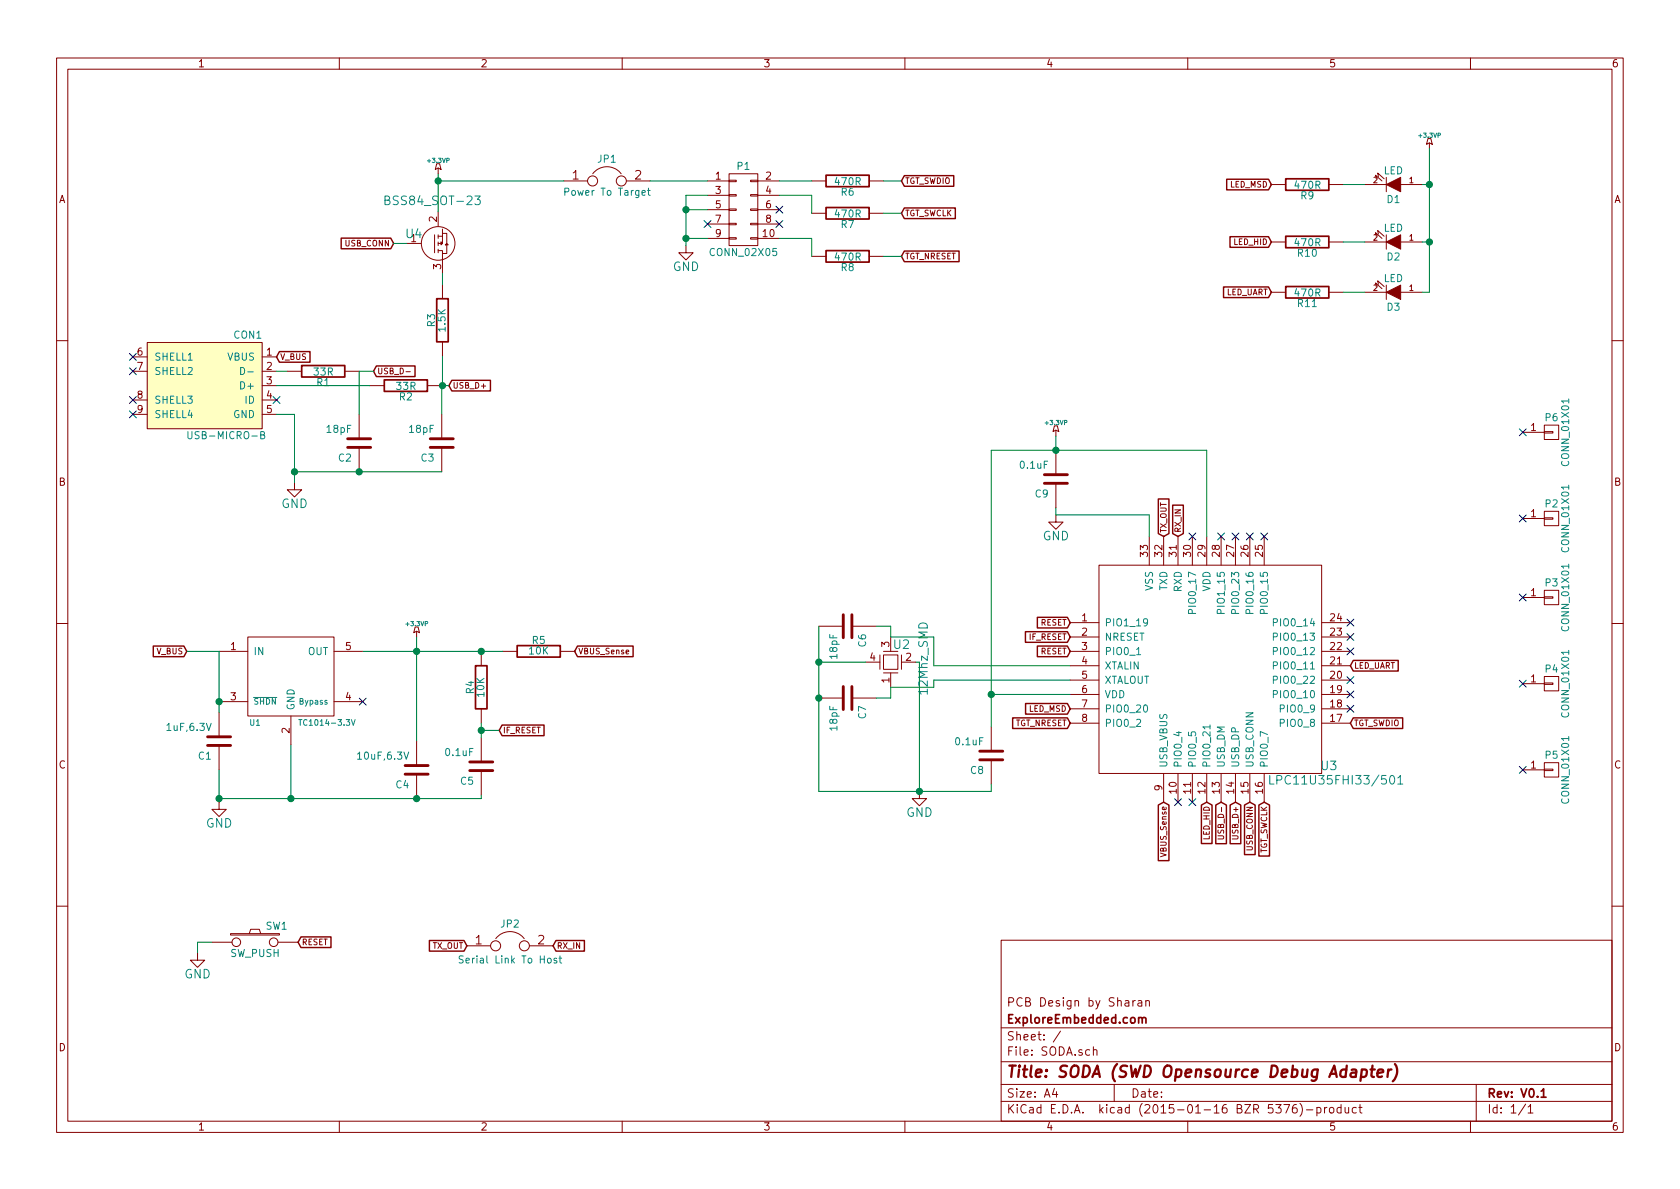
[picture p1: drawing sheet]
<svg xmlns="http://www.w3.org/2000/svg" width="297mm" height="210mm" viewBox="0 0 297 210" stroke-linecap="round" stroke-linejoin="round" font-family="sans-serif">
<g fill="none" stroke="#840000" stroke-width=".18">
<path d="M10 10.3h277v189.9h-277zM12 12.2h273v186.1h-273zM60 10.3v1.9M110 10.3v1.9M160 10.3v1.9M210 10.3v1.9M260 10.3v1.9M77.2 29h.5l.3 1-.5-.3-.5 .3zM77.5 29.7v1M77.5 37.5v2.5M99.7 32h4.2M104.8 30.7a3.2 3.2 0 0 1 5 0"/>
<path d="M110.7 32h4.2M125.1 32h3.8M125.1 34.5h3.8M125.1 37.1h3.8M125.1 39.6h3.8M128.9 39.5h1.3v.2h-1.3zM128.9 37h1.3v.2h-1.3zM128.9 34.4h1.3v.3h-1.3zM128.9 31.9h1.3v.2h-1.3zM128.9 30.7h5.1v12.7h-5.1zM132.7 39.5h1.3v.2h-1.3zM132.7 37h1.3v.2h-1.3z"/>
<path d="M132.7 34.4h1.3v.3h-1.3zM132.7 31.9h1.3v.2h-1.3zM134 32h3.8M134 34.5h3.8M134 37.1h3.8M134 39.6h3.8M143.5 32h2.5M143.5 37.7h2.5M153.7 32h2.5M153.7 37.7h2.5M224.8 32.6h2.5M234.9 32.6h2.6"/>
<path d="M241.3 32.6h3.8M243.3 31.6l-.1-.6 1.1 1M243.7 31.2l-.1-.6 1.1 1M245.1 31.4v2.5M247.6 32.6h3.9M252.5 24.5h.5l.2 1-.5-.2-.5 .2zM252.7 25.3v1M71.9 43h2.5M76.8 41.5v3.2M77.5 44.3h.7v4.1M77.5 41.8h.7M77.5 41.5v.7"/>
<path d="M77.5 42.8v.6M77.5 44.1v.6M78 42.8l.2 .2-.2 .3zM78.2 40.5v2.5h-.7M78.2 41.3h.8v3.5h-.8M78.2 50.3v2.5M79 43l.2 .3h-.5zM121.3 43.4v1.3h1.3l-1.3 1.3-1.3-1.3h1.3M125.1 42.2h3.8M128.9 42h1.3v.3h-1.3zM132.7 42h1.3v.3h-1.3zM134 42.2h3.8"/>
<path d="M143.5 45.3h2.5M153.7 45.3h2.5M224.8 42.8h2.5M224.8 51.7h2.5M234.9 42.8h2.6M234.9 51.7h2.6M241.3 42.8h3.8M241.3 51.7h3.8M243.3 41.8l-.1-.7 1.1 1.1M243.3 50.7l-.1-.7 1.1 1M243.7 41.4l-.1-.6 1.1 1M243.7 50.3l-.1-.6 1.1 1"/>
<path d="M245.1 41.5v2.6M245.1 50.4v2.6M247.6 42.8h3.9M247.6 51.7h3.9M10 60.2h2M23.5 63.1h2.5M23.5 65.7h2.5M23.5 70.7h2.5M23.5 73.3h2.5M26 60.6h20.4v15.2h-20.4zM46.4 63.1h2.5M46.4 65.7h2.5"/>
<path d="M46.4 68.2h2.5M46.4 70.7h2.5M46.4 73.3h2.5M50.8 65.7h2.5M61 65.7h2.5M63.5 73.3v4.3M63.5 79.1v4.3M65.4 68.2h2.5M71.8 65.7h.7M75.6 68.2h2.5M78.1 73.3v4.3M78.1 79.1v4.3"/>
<path d="M78.2 60.4v2.6M186.4 75.3h.5l.3 1-.5-.2-.5 .2zM186.7 76.1v1M186.7 79.6v4.3M269.2 76.4h3.8M273 76.3h1.6v.3h-1.6zM273 75.2h2.6v2.5h-2.6zM285 60.2h2M52.1 85.3v1.3h1.2l-1.2 1.3-1.3-1.3h1.3M186.7 91.1v1.2h1.3l-1.3 1.3-1.3-1.3h1.3M186.7 85.5v4.3M194.3 99.9h39.4v36.9h-39.4z"/>
<path d="M203.2 94.9v5M205.7 94.9v5M208.3 94.9v5M210.8 94.9v5M213.4 94.9v5M215.9 94.9v5M218.4 94.9v5M221 94.9v5M223.5 94.9v5M269.2 91.7h3.8M273 91.6h1.6v.2h-1.6zM273 90.4h2.6v2.6h-2.6z"/>
<path d="M10 110.3h2M38.7 115.2h5.1M43.8 112.6h15.3v14h-15.3zM59.1 115.2h5M73.4 110.9h.5l.3 1-.5-.3-.5 .3zM73.7 111.6v1M85.1 115.2v2.5M88.9 115.2h2.5M99.1 115.2h2.5M144.8 110.7h4.3M150.6 110.7h4.3M153 117.1h2.6"/>
<path d="M155.6 115.8v2.6M156.2 115.8h2.5v2.6h-2.5zM156.2 115.2h2.5M156.2 119h2.5M157.5 119v2.5M159.4 115.8v2.6M159.4 117.1h2.5M189.2 110.1h5.1M189.2 112.6h5.1M189.2 115.2h5.1M189.2 117.7h5.1M233.7 110.1h5.1"/>
<path d="M233.7 112.6h5.1M233.7 115.2h5.1M233.7 117.7h5.1M269.2 105.7h3.8M273 119.6h2.6v2.6h-2.6zM273 105.5h1.6v.3h-1.6zM273 104.4h2.6v2.5h-2.6zM285 110.3h2M38.7 124.1h5.1M38.7 126v4.3M38.7 131.8v4.3M51.4 126.6v5.1"/>
<path d="M59.1 124.1h5M73.7 131.1v4.3M73.7 136.9v4.3M85.1 125.3v2.6M85.1 130.4v4.3M85.1 136.3v4.3M144.8 123.4h4.3M150.6 123.4h4.3M162.6 139.9v1.3h1.2l-1.2 1.3-1.3-1.3h1.3M175.3 128.5v4.3M175.3 134.4v4.3M189.2 120.3h5.1"/>
<path d="M189.2 122.8h5.1M189.2 125.3h5.1M189.2 127.9h5.1M205.7 136.8v5.1M208.3 136.8v5.1M210.8 136.8v5.1M213.4 136.8v5.1M215.9 136.8v5.1M218.4 136.8v5.1M221 136.8v5.1M223.5 136.8v5.1M233.7 120.3h5.1"/>
<path d="M233.7 122.8h5.1M233.7 125.3h5.1M233.7 127.9h5.1M269.2 136.1h3.8M269.2 120.9h3.8M273 136h1.6v.3h-1.6zM273 134.9h2.6v2.5h-2.6zM273 120.8h1.6v.2h-1.6zM38.7 141.9v1.2h1.3l-1.3 1.3-1.2-1.3h1.2M215.3 147.8h.9l.2 .2-.1 .3-1 .1M10 160.2h2M34.9 168.5v1.3h1.3l-1.3 1.3-1.2-1.3h1.2"/>
<path d="M37.5 166.6h3.5M40.8 165.1h8.6v.2h-8.6zM44.1 165.1l.2-.8h1.5l.3 .8M49.1 166.6h3.6M82.5 167.3h4.2M87.7 166a3.2 3.2 0 0 1 5 0M93.6 167.3h4.2M177 166.3h108v32h-108zM200.3 176.9v1M200.7 176.9l-.4 .3M201.2 177h.6l.1 .9M201.9 177.3l-.5 .1-.2 .2 .2 .3 .5-.1"/>
<path d="M202.6 177.1l.2-.2 .4 .1v.9M202.6 176.9v1M285 160.2h2M60 198.3v1.9M110 198.3v1.9M160 198.3v1.9M177 194.8h108M177 191.8h108M177 187.8h108M177 181.8h108M186.4 192.5l-.3 1h.9M186.8 193v1"/>
<path d="M187.5 182.3l-1.3 2M193.3 185.7l.2-.1 .4 .1 .1 .9M193.3 185.1v1.5M197 191.8v3M210 198.3v1.9M227 195.3h1l-.6 1.5M229.2 195.3a.59 .59 0 0 0-.7 .7l.1 .7 .2 .1 .5-.1 .1-.5-.2-.2-.4-.1-.3 .3M229.8 195.1a1.71 1.71 0 0 1 0 2.3M231 196.3h1.1M232.8 195.9l.5-.1 .3 .3-.2 .6h-.6M232.8 195.8v1.5M234.2 195.8v1"/>
<path d="M234.6 195.8l-.4 .3M235.1 196l.2-.2 .5 .2v.5l-.1 .2-.4 .1-.2-.1zM237.1 195.9l-.4-.1-.3 .3 .1 .6 .2 .1 .4-.1M237.1 195.3v1.5M237.8 195.8l.1 .9 .4 .1 .2-.1M238.5 195.8v1M239.8 195.9l-.4-.1-.3 .3 .1 .6 .2 .1 .4-.1M240.3 195.8h.5M240.5 195.3v1.3l.3 .2M260 198.3v1.9M261 191.8v6.5M269.7 195.2l-1.2 2"/>
<path d="M270.2 195.8l.4-.5v1.5M270.2 196.8h.8"/>
<circle cx="104.8" cy="32" r=".89"/>
<circle cx="109.9" cy="32" r=".89"/>
<circle cx="77.5" cy="43" r="2.97"/>
<circle cx="41.8" cy="166.6" r=".76"/>
<circle cx="48.4" cy="166.6" r=".76"/>
<circle cx="87.6" cy="167.3" r=".89"/>
<circle cx="92.7" cy="167.3" r=".89"/>
</g>
<g fill="none" stroke="#840000" stroke-width=".3">
<path d="M146 31h7.7v2h-7.7zM146 36.7h7.7v2h-7.7zM227.3 31.6h7.6v2h-7.6zM77.2 52.8h2v7.6h-2zM146 44.3h7.7v2h-7.7zM227.3 41.8h7.6v2h-7.6zM227.3 50.7h7.6v2h-7.6zM53.3 64.6h7.7v2.1h-7.7zM67.9 67.2h7.7v2h-7.7zM84.1 117.7h2v7.6h-2zM91.4 114.2h7.7v2h-7.7zM201.3 180.1l.2-.2 .4 .1 .1 .9"/>
<path d="M202 180.1a.36 .36 0 0 1 .3-.2 .36 .36 0 0 1 .3 .2v.8M272.5 193l.4-.5v1.5M272.5 194h.9"/>
</g>
<path d="M240.8 189.2a.65 .65 0 0 1 .8 .1l-.1 1a.67 .67 0 0 1-.9 0M242.3 189.1h.8M242.7 188.4l-.2 1.8v.1l.4 .1M243.6 189.8l1-.2-.1-.4-.6-.1-.3 .3v.9l.2 .1 .5-.1M245.5 189.1l-.2 1.3M246 189.1a.54 .54 0 0 0-.6 .4M246.6 188.2a2.31 2.31 0 0 1-.3 3" fill="none" stroke="#840000" stroke-width=".41"/>
<g fill="none" stroke="#008484" stroke-width=".18">
<path d="M68.1 35.4l.6-.1 .2-.2-.1-.3-.2-.1h-.5v1.5h.6l.3-.3v-.2l-.4-.3M84 34.7h.9l-.5 .5 .4 .1 .1 .2-.1 .5-.2 .2h-.4l-.2-.2M99.9 33.9h.6v-.5l-.6-.1v1.2M114.5 33.7h.5M114.7 33.3v1l.3 .2M33.2 76.3v1l.3 .3h.2l.2-.3v-1M42.5 65a.64 .64 0 0 1 .8 .6 .64 .64 0 0 1-.8 .6zM43.8 65.8h1M46.1 76.9l.6-.1v-.4l-.6-.1v1.3h.5l.2-.1v-.3l-.3-.3M201 115.8h.7M202.9 110l-.2 .2h-.3l-.2-.2 .1-.5 .4-.1 .2 .2a.84 .84 0 0 1-.4 1.1h-.2M210.8 108.5l-.1-.6-.5-.1-.1 .7h1.3"/>
<path d="M215.9 108.5l-.1-.6-.5-.1-.1 .7h1.3M218.4 108.5l-.1-.6-.4-.1-.1 .7h1.2M221 108.5l-.1-.6-.5-.1-.1 .7h1.3M223.5 108.5l-.1-.6-.5-.1-.1 .7h1.3M225.1 117.7l.7-.1v-.5l-.7-.1v1.3M225.1 115.2l.7-.1v-.5l-.7-.1v1.3M225.1 112.6l.7-.1v-.4l-.7-.1v1.2M225.1 110.1l.7-.1v-.5l-.7-.1v1.3M44.8 123.3h4.1M52.8 127.2h.6M53.1 127.2v1.1M62.1 127.2l.4 1.1 .3-1.1"/>
<path d="M202.3 124.8l.2-.1a.67 .67 0 0 1 .4 .6 .67 .67 0 0 1-.4 .6l-.2-.1-.1-.4zM213.9 128.2v.7M224.5 137.1v1.6h.7M225.1 120.2h.7v-.5l-.7-.1v1.2M225.1 122.8l.7-.1v-.5l-.7-.1v1.3M247.1 137.6l.5-.5v1.6M247.1 138.7h.9M81.9 169.1l-.5-.1-.2 .3 .1 .3 .5 .2v.4l-.1 .1-.5-.1M98.4 169.5l-.3-.1-.2 .2 .1 .2 .4 .1v.3h-.5M98.8 169.4h.5M99 169v1.1l.3 .2"/>
</g>
<g fill="none" stroke="#840000" stroke-width=".51">
<path d="M61.5 77.6h4M61.5 79.1h4M76.1 77.6h4M76.1 79.1h4M184.7 83.9h4M184.7 85.5h4M149.1 108.7v4.1M150.6 108.7v4.1M36.7 130.3h4.1M36.7 131.8h4.1M71.6 135.4h4.1M71.6 136.9h4.1"/>
<path d="M83.1 134.7h4M83.1 136.3h4M149.1 121.4v4.1M150.6 121.4v4.1M173.2 132.8h4.1M173.2 134.4h4.1"/>
</g>
<g fill="#840000" stroke="#840000" stroke-width=".18">
<path d="M245.1 32.6l2.5-1.2v2.5z"/>
<path d="M245.1 42.8l2.5-1.3v2.6z"/>
<path d="M245.1 51.7l2.5-1.3v2.6z"/>
</g>
<g fill="none" stroke="#840000" stroke-width=".25">
<path d="M159.9 31.1h8.7v1.8h-8.7l-.5-.9zM159.9 36.8h9v1.9h-9l-.5-1zM216.9 31.7h7.4l.5 .9-.5 1h-7.4zM60.3 42.1h8.8l.5 .9-.5 1h-8.8zM159.9 44.4h9.7v1.9h-9.7l-.5-1zM216.3 50.7h8l.5 1-.5 .9h-8zM217.5 41.9h6.8l.5 .9-.5 .9h-6.8zM49.4 62.2h5.4v1.9h-5.4l-.5-1zM66.5 64.7h6.9v1.9h-6.9l-.5-.9zM79.9 67.3h6.8v1.8h-6.8l-.5-.9zM204.8 88.2h1.9v6.2l-1 .5-.9-.5zM207.3 89.3h1.9v5.1l-.9 .5-1-.5z"/>
<path d="M27.1 114.2h5.4l.5 1-.5 .9h-5.4zM102.1 114.2h9.8v1.9h-9.8l-.5-.9zM181.3 111.7h7.4l.5 .9-.5 1h-7.4zM183.4 114.2h5.3l.5 1-.5 .9h-5.3zM183.4 109.2h5.3l.5 .9-.5 .9h-5.3zM239.3 116.8h7.9v1.9h-7.9l-.5-1zM88.8 128.2h7.4v1.9h-7.4l-.5-.9zM179 126.9h9.7l.5 1-.5 .9h-9.7zM181.3 124.4h7.4l.5 .9-.5 1h-7.4zM239.3 126.9h8.7v1.9h-8.7l-.5-.9zM204.8 142.4l.9-.5 1 .5v9.8h-1.9zM212.4 142.4l1-.5 .9 .5v6.8h-1.9z"/>
<path d="M215 142.4l.9-.5 .9 .5v6.8h-1.8zM217.5 142.4l.9-.5 1 .5v6.8h-1.9zM220 142.4l1-.5 .9 .5v8.7h-1.9zM222.6 142.4l.9-.5 1 .5v9h-1.9zM53.2 165.7h5.3v1.9h-5.3l-.5-1zM75.9 166.3h6.1l.5 1-.5 .9h-6.1zM98.3 166.3h5v1.9h-5l-.5-.9z"/>
</g>
<g fill="none" stroke="#000084" stroke-width=".18">
<path d="M124.5 39l1.2 1.2M125.7 39l-1.2 1.2M137.2 36.5l1.2 1.2M137.2 39l1.2 1.2M138.4 36.5l-1.2 1.2M138.4 39l-1.2 1.2M22.9 62.5l1.2 1.2M22.9 65l1.2 1.3M22.9 70.1l1.2 1.2M22.9 72.7l1.2 1.2M24.1 62.5l-1.2 1.2M24.1 65l-1.2 1.3"/>
<path d="M24.1 70.1l-1.2 1.2M24.1 72.7l-1.2 1.2M48.3 70.1l1.2 1.2M49.5 70.1l-1.2 1.2M268.6 75.8l1.2 1.3M269.8 75.8l-1.2 1.3M210.2 94.3l1.2 1.2M211.4 94.3l-1.2 1.2M215.3 94.3l1.2 1.2M216.5 94.3l-1.2 1.2M217.8 94.3l1.2 1.2M219 94.3l-1.2 1.2"/>
<path d="M220.4 94.3l1.2 1.2M221.6 94.3l-1.2 1.2M222.9 94.3l1.2 1.2M224.1 94.3l-1.2 1.2M268.6 91.1l1.2 1.2M269.8 91.1l-1.2 1.2M238.2 119.7l1.2 1.2M238.2 114.6l1.2 1.2M238.2 112l1.2 1.3M238.2 109.5l1.2 1.2M239.4 119.7l-1.2 1.2M239.4 114.6l-1.2 1.2"/>
<path d="M239.4 112l-1.2 1.3M239.4 109.5l-1.2 1.2M268.6 105l1.2 1.3M269.8 105l-1.2 1.3M63.5 123.5l1.2 1.2M64.7 123.5l-1.2 1.2M238.2 124.7l1.2 1.3M238.2 122.2l1.2 1.2M239.4 124.7l-1.2 1.3M239.4 122.2l-1.2 1.2M268.6 120.3l1.2 1.2M268.6 135.5l1.2 1.2"/>
<path d="M269.8 120.3l-1.2 1.2M269.8 135.5l-1.2 1.2M207.7 141.2l1.2 1.3M208.9 141.2l-1.2 1.3M210.2 141.2l1.2 1.3M211.4 141.2l-1.2 1.3"/>
</g>
<path d="M26 60.6h20.4v15.2h-20.4z" fill="#ffffc2" stroke="#ffffc2" stroke-width=".25"/>
<g fill="none" stroke="#008400" stroke-width=".18">
<path d="M77.5 32h22.2M77.5 30.7v6.8M114.9 32h10.2M121.3 37.1h3.8M125.1 34.5h-3.8v8.9M137.8 32h5.7M137.8 34.5h5.7v3.2M156.2 32h3.2M156.2 37.7h3.2M237.5 32.6h3.8M251.5 32.6h1.2M252.7 26.3v25.4h-1.2"/>
<path d="M69.6 43h2.3M78.2 48.4v1.9M121.3 42.2h3.8M137.8 42.2h5.7v3.1M156.2 45.3h3.2M237.5 42.8h3.8M237.5 51.7h3.8M251.5 42.8h1.2M48.9 68.2h16.5M48.9 73.3h3.2v12M48.9 65.7h1.9M66 65.7h-2.5v7.6"/>
<path d="M78.2 63v5.2M79.4 68.2h-1.3v5.1M186.7 77.1v2.5M52.1 83.4h26M186.7 89.8v1.3h16.5v3.8M213.4 94.9v-15.3h-38.1v48.9M33 115.2h5.7v10.8M64.1 115.2h24.8M73.7 112.6v18.5M144.8 117.1h8.2M144.8 110.7v29.2h30.5v-1.2M154.9 110.7h2.6v1.9h7.6v5.1h24.1"/>
<path d="M162.6 117.1v22.8M38.7 136.1v5.8M51.4 131.7v9.5M85.1 127.9v2.5M85.1 129.2h3.2M175.3 122.8h13.9M189.2 120.3h-24.1v1.2h-7.6v1.9h-2.6M85.1 140.6v.6h-46.4M37.5 166.6h-2.6v1.9"/>
</g>
<g fill="#008400" stroke="#008400" stroke-width=".25">
<circle cx="144.8" cy="117.1" r=".51"/>
<circle cx="144.8" cy="123.4" r=".51"/>
<circle cx="186.7" cy="79.6" r=".51"/>
<circle cx="162.6" cy="139.9" r=".51"/>
<circle cx="252.7" cy="32.6" r=".51"/>
<circle cx="252.7" cy="42.8" r=".51"/>
<circle cx="121.3" cy="37.1" r=".51"/>
<circle cx="121.3" cy="42.2" r=".51"/>
<circle cx="63.5" cy="83.4" r=".51"/>
<circle cx="52.1" cy="83.4" r=".51"/>
<circle cx="38.7" cy="124.1" r=".51"/>
<circle cx="38.7" cy="141.2" r=".51"/>
<circle cx="73.7" cy="115.2" r=".51"/>
<circle cx="51.4" cy="141.2" r=".51"/>
<circle cx="73.7" cy="141.2" r=".51"/>
<circle cx="85.1" cy="115.2" r=".51"/>
<circle cx="85.1" cy="129.2" r=".51"/>
<circle cx="175.3" cy="122.8" r=".51"/>
<circle cx="77.5" cy="32" r=".51"/>
<circle cx="78.2" cy="68.2" r=".51"/>
</g>
<text font-size="2.8" fill="#840000" x="178" y="190.5">Title: SODA (SWD Opensource Debug Adapter)</text>
<g font-size="2.1" fill="#840000">
<text x="101.2" y="31.7">1</text>
<text x="112.2" y="31.7">2</text>
<text x="84" y="167">1</text>
<text x="95.1" y="167">2</text>
<text x="178" y="178">PCB Design by Sharan</text>
<text x="178" y="184">Sheet: /</text>
<text x="178" y="181">ExploreEmbedded.com</text>
<text x="178" y="186.7">File: SODA.sch</text>
<text x="178" y="196.9">KiCad E.D.A. kicad (2015-01-16 BZR 5376)-product</text>
<text x="178" y="194.1">Size: A4</text>
<text x="200" y="194.1">Date:</text>
<text x="263" y="194.1">Rev: V0.1</text>
<text x="263" y="196.9">Id: 1/1</text>
</g>
<g font-size="2.1" fill="#008484">
<text x="68.8" y="36.3">BSS84_SOT-23</text>
<text x="71.8" y="42.1">U4</text>
<text x="118.9" y="47.9">GND</text>
<text x="49.7" y="89.8">GND</text>
<text x="184.3" y="95.5">GND</text>
<text x="158" y="114.8">U2</text>
<text x="233.6" y="136.2">U3</text>
<text x="226" y="138.7">LPC11U35FHI33/501</text>
<text x="36.4" y="146.3">GND</text>
<text x="160.2" y="144.4">GND</text>
<text x="32.6" y="173">GND</text>
</g>
<text font-size="2.1" fill="#008400" x="164" y="122.7" transform="rotate(-90 164 122.7)">12Mhz_SMD</text>
<g font-size="1.8" fill="#840000">
<text x="35" y="11.9">1</text>
<text x="85" y="11.9">2</text>
<text x="135" y="11.9">3</text>
<text x="185" y="11.9">4</text>
<text x="235" y="11.9">5</text>
<text x="285" y="11.9">6</text>
<text x="10.4" y="35.9">A</text>
<text x="126.5" y="31.7">1</text>
<text x="126.5" y="34.3">3</text>
<text x="135.4" y="31.7">2</text>
<text x="135.4" y="34.3">4</text>
<text x="285.4" y="35.9">A</text>
<text x="77.2" y="39.2" transform="rotate(-90 77.2 39.2)">2</text>
<text x="126.5" y="36.8">5</text>
<text x="126.5" y="39.4">7</text>
<text x="126.5" y="41.9">9</text>
<text x="134.9" y="41.9">10</text>
<text x="135.4" y="36.8">6</text>
<text x="135.4" y="39.4">8</text>
<text x="72.7" y="42.8">1</text>
<text x="78" y="47.6" transform="rotate(-90 78 47.6)">3</text>
<text x="24.3" y="62.9">6</text>
<text x="24.3" y="65.4">7</text>
<text x="47.1" y="62.9">1</text>
<text x="47.1" y="65.4">2</text>
<text x="24.3" y="70.5">8</text>
<text x="47.1" y="67.9">3</text>
<text x="47.1" y="70.5">4</text>
<text x="24.3" y="73">9</text>
<text x="47.1" y="73">5</text>
<text x="270.7" y="76.2">1</text>
<text x="10.4" y="85.9">B</text>
<text x="285.4" y="85.9">B</text>
<text x="270.7" y="91.4">1</text>
<text x="202.9" y="98.4" transform="rotate(-90 202.9 98.4)">33</text>
<text x="205.5" y="98.4" transform="rotate(-90 205.5 98.4)">32</text>
<text x="208" y="98.4" transform="rotate(-90 208 98.4)">31</text>
<text x="210.6" y="98.4" transform="rotate(-90 210.6 98.4)">30</text>
<text x="213.1" y="98.4" transform="rotate(-90 213.1 98.4)">29</text>
<text x="215.6" y="98.4" transform="rotate(-90 215.6 98.4)">28</text>
<text x="218.2" y="98.4" transform="rotate(-90 218.2 98.4)">27</text>
<text x="220.7" y="98.4" transform="rotate(-90 220.7 98.4)">26</text>
<text x="223.3" y="98.4" transform="rotate(-90 223.3 98.4)">25</text>
<text x="270.7" y="105.4">1</text>
<text x="191.3" y="109.8">1</text>
<text x="191.3" y="112.4">2</text>
<text x="235.3" y="112.4">23</text>
<text x="235.3" y="109.8">24</text>
<text x="40.8" y="114.9">1</text>
<text x="61.1" y="114.9">5</text>
<text x="153.8" y="116.8">4</text>
<text x="157.2" y="114.4" transform="rotate(-90 157.2 114.4)">3</text>
<text x="160.2" y="116.8">2</text>
<text x="191.3" y="114.9">3</text>
<text x="191.3" y="117.5">4</text>
<text x="235.3" y="117.5">21</text>
<text x="235.3" y="114.9">22</text>
<text x="40.8" y="123.8">3</text>
<text x="61.1" y="123.8">4</text>
<text x="157.2" y="120.7" transform="rotate(-90 157.2 120.7)">1</text>
<text x="191.3" y="120">5</text>
<text x="191.3" y="122.5">6</text>
<text x="191.3" y="125.1">7</text>
<text x="235.3" y="120">20</text>
<text x="235.3" y="125.1">18</text>
<text x="235.3" y="122.5">19</text>
<text x="270.7" y="120.6">1</text>
<text x="51.2" y="129.6" transform="rotate(-90 51.2 129.6)">2</text>
<text x="191.3" y="127.6">8</text>
<text x="235.3" y="127.6">17</text>
<text x="10.4" y="135.9">C</text>
<text x="270.7" y="135.9">1</text>
<text x="285.4" y="135.9">C</text>
<text x="205.5" y="139.8" transform="rotate(-90 205.5 139.8)">9</text>
<text x="208" y="140.3" transform="rotate(-90 208 140.3)">10</text>
<text x="210.6" y="140.3" transform="rotate(-90 210.6 140.3)">11</text>
<text x="213.1" y="140.3" transform="rotate(-90 213.1 140.3)">12</text>
<text x="215.6" y="140.3" transform="rotate(-90 215.6 140.3)">13</text>
<text x="218.2" y="140.3" transform="rotate(-90 218.2 140.3)">14</text>
<text x="220.7" y="140.3" transform="rotate(-90 220.7 140.3)">15</text>
<text x="223.3" y="140.3" transform="rotate(-90 223.3 140.3)">16</text>
<text x="10.4" y="185.9">D</text>
<text x="285.4" y="185.9">D</text>
<text x="35" y="199.9">1</text>
<text x="85" y="199.9">2</text>
<text x="135" y="199.9">3</text>
<text x="185" y="199.9">4</text>
<text x="235" y="199.9">5</text>
<text x="285" y="199.9">6</text>
</g>
<g font-size="1.8" fill="#008484">
<text x="105.7" y="28.7">JP1</text>
<text x="100.4" y="34.6">Power To Target</text>
<text x="130.4" y="30">P1</text>
<text x="147.8" y="32.7">470R</text>
<text x="148.7" y="34.6">R6</text>
<text x="229.1" y="33.4">470R</text>
<text x="230" y="35.2">R9</text>
<text x="244.6" y="30.8">LED</text>
<text x="245.3" y="35.9">D1</text>
<text x="147.8" y="38.4">470R</text>
<text x="148.7" y="40.3">R7</text>
<text x="244.6" y="41">LED</text>
<text x="125.8" y="45.3">CONN_02X05</text>
<text x="147.8" y="46.1">470R</text>
<text x="148.7" y="47.9">R8</text>
<text x="229.1" y="43.5">470R</text>
<text x="229.5" y="45.4">R10</text>
<text x="245.3" y="46">D2</text>
<text x="229.1" y="52.4">470R</text>
<text x="244.6" y="49.9">LED</text>
<text x="41.4" y="59.9">CON1</text>
<text x="76.9" y="57.8" transform="rotate(-90 76.9 57.8)">R3</text>
<text x="78.8" y="58.5" transform="rotate(-90 78.8 58.5)">1.5K</text>
<text x="229.5" y="54.3">R11</text>
<text x="245.3" y="54.9">D3</text>
<text x="27.3" y="63.7">SHELL1</text>
<text x="40.2" y="63.7">VBUS</text>
<text x="27.3" y="66.3">SHELL2</text>
<text x="27.3" y="71.4">SHELL3</text>
<text x="42.8" y="68.8">D+</text>
<text x="43.3" y="71.4">ID</text>
<text x="55.5" y="66.4">33R</text>
<text x="56" y="68.2">R1</text>
<text x="70.2" y="68.9">33R</text>
<text x="70.6" y="70.8">R2</text>
<text x="27.3" y="73.9">SHELL4</text>
<text x="33.9" y="77.6">USB-MICRO-B</text>
<text x="41.1" y="73.9">GND</text>
<text x="57.8" y="76.5">18pF</text>
<text x="72.4" y="76.5">18pF</text>
<text x="273.3" y="74.5">P6</text>
<text x="59.9" y="81.6">C2</text>
<text x="74.5" y="81.6">C3</text>
<text x="180.5" y="82.9">0.1uF</text>
<text x="277.4" y="82.1" transform="rotate(-90 277.4 82.1)">CONN_01X01</text>
<text x="183.1" y="88">C9</text>
<text x="273.3" y="89.7">P2</text>
<text x="277.4" y="97.3" transform="rotate(-90 277.4 97.3)">CONN_01X01</text>
<text x="203.8" y="104.5" transform="rotate(-90 203.8 104.5)">VSS</text>
<text x="206.4" y="104.5" transform="rotate(-90 206.4 104.5)">TXD</text>
<text x="208.9" y="104.7" transform="rotate(-90 208.9 104.7)">RXD</text>
<text x="211.5" y="107.9" transform="rotate(-90 211.5 107.9)">PIO0_17</text>
<text x="214" y="104.7" transform="rotate(-90 214 104.7)">VDD</text>
<text x="216.5" y="107.9" transform="rotate(-90 216.5 107.9)">PIO1_15</text>
<text x="219.1" y="107.9" transform="rotate(-90 219.1 107.9)">PIO0_23</text>
<text x="221.6" y="107.9" transform="rotate(-90 221.6 107.9)">PIO0_16</text>
<text x="224.2" y="107.9" transform="rotate(-90 224.2 107.9)">PIO0_15</text>
<text x="273.3" y="103.7">P3</text>
<text x="94.1" y="113.9">R5</text>
<text x="195.3" y="110.7">PIO1_19</text>
<text x="195.3" y="113.3">NRESET</text>
<text x="225.7" y="113.3">PIO0_13</text>
<text x="225.7" y="110.7">PIO0_14</text>
<text x="277.4" y="111.3" transform="rotate(-90 277.4 111.3)">CONN_01X01</text>
<text x="44.8" y="115.8">IN</text>
<text x="54.3" y="115.8">OUT</text>
<text x="93.6" y="115.7">10K</text>
<text x="148" y="116.4" transform="rotate(-90 148 116.4)">18pF</text>
<text x="153.1" y="114.4" transform="rotate(-90 153.1 114.4)">C6</text>
<text x="195.3" y="115.8">PIO0_1</text>
<text x="195.3" y="118.4">XTALIN</text>
<text x="225.7" y="118.4">PIO0_11</text>
<text x="225.7" y="115.8">PIO0_12</text>
<text x="273.3" y="118.9">P4</text>
<text x="52.1" y="125.6" transform="rotate(-90 52.1 125.6)">GND</text>
<text x="83.8" y="122.7" transform="rotate(-90 83.8 122.7)">R4</text>
<text x="85.6" y="123.2" transform="rotate(-90 85.6 123.2)">10K</text>
<text x="195.3" y="120.9">XTALOUT</text>
<text x="195.3" y="123.4">VDD</text>
<text x="195.3" y="126">PIO0_20</text>
<text x="225.7" y="120.9">PIO0_22</text>
<text x="225.7" y="123.4">PIO0_10</text>
<text x="226.7" y="126">PIO0_9</text>
<text x="29.7" y="129.2">1uF,6.3V</text>
<text x="148" y="129.1" transform="rotate(-90 148 129.1)">18pF</text>
<text x="153.1" y="127.1" transform="rotate(-90 153.1 127.1)">C7</text>
<text x="169" y="131.8">0.1uF</text>
<text x="195.3" y="128.5">PIO0_2</text>
<text x="226.7" y="128.5">PIO0_8</text>
<text x="277.4" y="126.5" transform="rotate(-90 277.4 126.5)">CONN_01X01</text>
<text x="35.1" y="134.3">C1</text>
<text x="63.6" y="134.3">10uF,6.3V</text>
<text x="78.9" y="133.7">0.1uF</text>
<text x="171.6" y="136.8">C8</text>
<text x="206.4" y="135.8" transform="rotate(-90 206.4 135.8)">USB_VBUS</text>
<text x="208.9" y="135.8" transform="rotate(-90 208.9 135.8)">PIO0_4</text>
<text x="211.5" y="135.8" transform="rotate(-90 211.5 135.8)">PIO0_5</text>
<text x="214" y="135.8" transform="rotate(-90 214 135.8)">PIO0_21</text>
<text x="216.5" y="135.8" transform="rotate(-90 216.5 135.8)">USB_DM</text>
<text x="219.1" y="135.8" transform="rotate(-90 219.1 135.8)">USB_DP</text>
<text x="221.6" y="135.8" transform="rotate(-90 221.6 135.8)">USB_CONN</text>
<text x="224.2" y="135.8" transform="rotate(-90 224.2 135.8)">PIO0_7</text>
<text x="273.3" y="134.2">P5</text>
<text x="70" y="139.4">C4</text>
<text x="81.5" y="138.8">C5</text>
<text x="277.4" y="141.8" transform="rotate(-90 277.4 141.8)">CONN_01X01</text>
<text x="47" y="164.4">SW1</text>
<text x="88.6" y="164">JP2</text>
<text x="40.7" y="169.2">SW_PUSH</text>
<text x="82.2" y="170.4">Serial Link To Host</text>
</g>
<g font-size="1.4" fill="#840000">
<text x="160" y="32.5">TGT_SWDIO</text>
<text x="217.4" y="33.1">LED_MSD</text>
<text x="242.8" y="32.4">2</text>
<text x="249.2" y="32.4">1</text>
<text x="160" y="38.2">TGT_SWCLK</text>
<text x="61" y="43.6">USB_CONN</text>
<text x="160" y="45.8">TGT_NRESET</text>
<text x="218.1" y="43.3">LED_HID</text>
<text x="242.8" y="42.5">2</text>
<text x="249.2" y="42.5">1</text>
<text x="216.6" y="52.2">LED_UART</text>
<text x="242.8" y="51.4">2</text>
<text x="249.2" y="51.4">1</text>
<text x="49.6" y="63.6">V_BUS</text>
<text x="66.7" y="66.2">USB_D-</text>
<text x="80" y="68.7">USB_D+</text>
<text x="206.2" y="94.2" transform="rotate(-90 206.2 94.2)">TX_OUT</text>
<text x="208.8" y="94.2" transform="rotate(-90 208.8 94.2)">RX_IN</text>
<text x="181.8" y="113.2">IF_RESET</text>
<text x="183.8" y="110.6">RESET</text>
<text x="27.6" y="115.7">V_BUS</text>
<text x="102.3" y="115.7">VBUS_Sense</text>
<text x="183.8" y="115.7">RESET</text>
<text x="239.4" y="118.2">LED_UART</text>
<text x="181.8" y="125.9">LED_MSD</text>
<text x="88.9" y="129.7">IF_RESET</text>
<text x="179.2" y="128.4">TGT_NRESET</text>
<text x="239.4" y="128.4">TGT_SWDIO</text>
<text x="213.9" y="148.6" transform="rotate(-90 213.9 148.6)">LED_HID</text>
<text x="216.4" y="147.8" transform="rotate(-90 216.4 147.8)">USB_D-</text>
<text x="218.9" y="148.1" transform="rotate(-90 218.9 148.1)">USB_D+</text>
<text x="206.2" y="151.4" transform="rotate(-90 206.2 151.4)">VBUS_Sense</text>
<text x="221.5" y="150.5" transform="rotate(-90 221.5 150.5)">USB_CONN</text>
<text x="224" y="151.3" transform="rotate(-90 224 151.3)">TGT_SWCLK</text>
<text x="53.4" y="167.1">RESET</text>
<text x="76.3" y="167.8">TX_OUT</text>
<text x="98.5" y="167.8">RX_IN</text>
</g>
<g font-size="1.4" fill="#008484">
<text x="44.8" y="124.6">SHDN</text>
<text x="53" y="124.6">Bypass</text>
<text x="44.2" y="128.3">U1</text>
<text x="53.6" y="128.3">TC1014-3.3V</text>
</g>
<g font-size="1.1" fill="#008484">
<text x="75.7" y="28.8">+3.3VP</text>
<text x="251" y="24.3">+3.3VP</text>
<text x="184.9" y="75.1">+3.3VP</text>
<text x="71.9" y="110.7">+3.3VP</text>
</g>
</svg>
